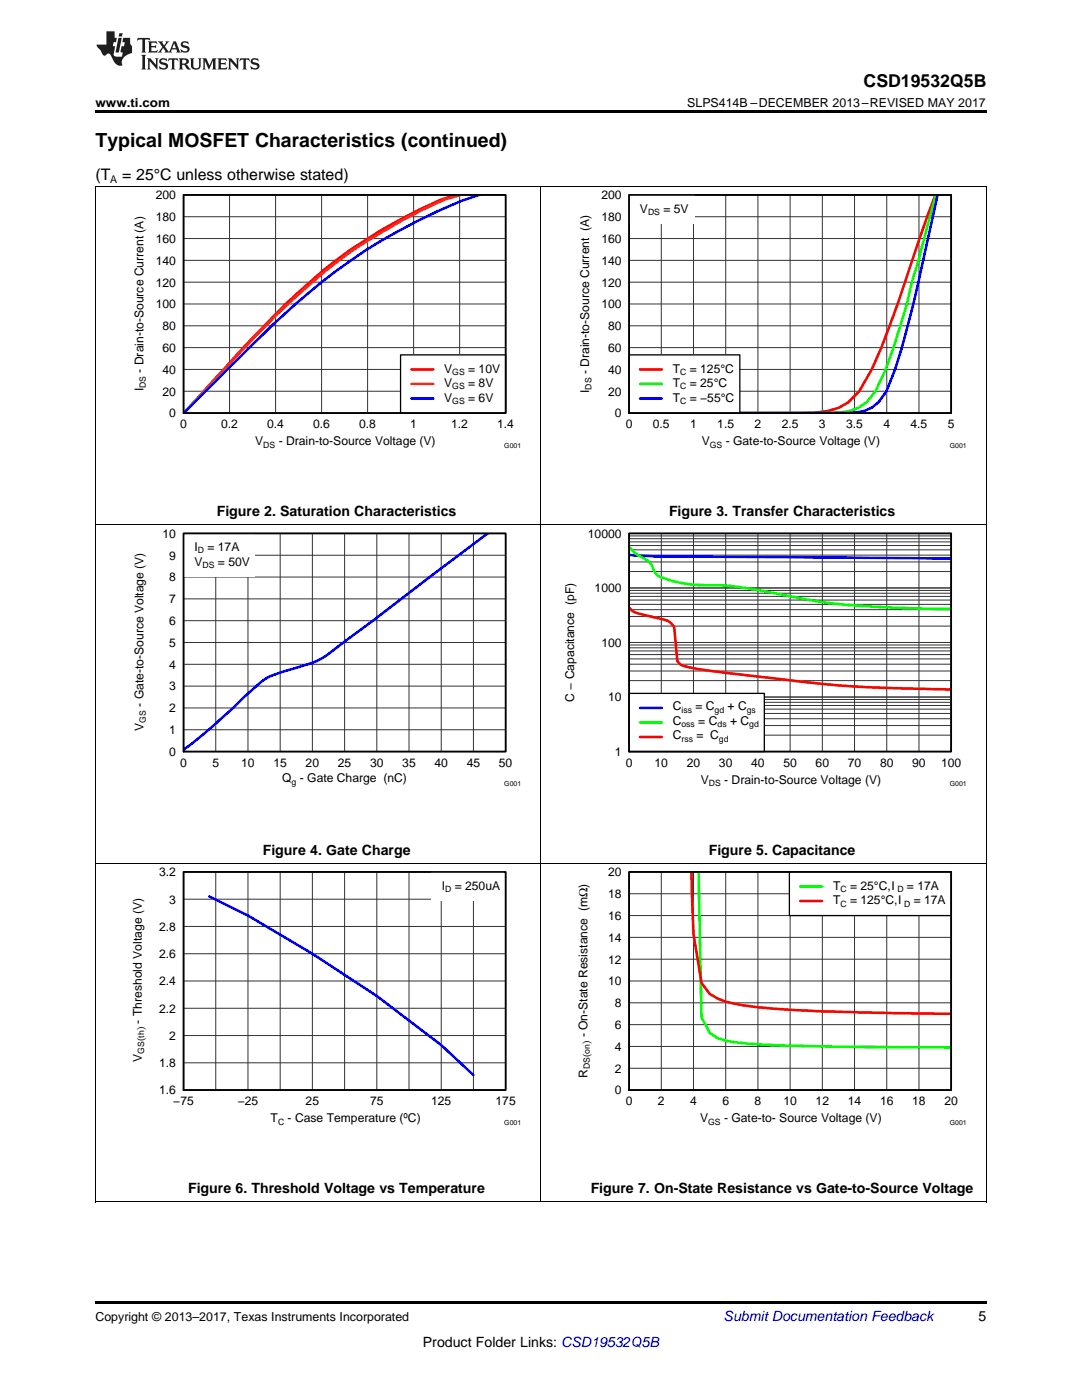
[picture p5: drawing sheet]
<svg xmlns="http://www.w3.org/2000/svg" width="216mm" height="279mm" viewBox="0 0 216 279" stroke-linecap="round" stroke-linejoin="round" font-family="sans-serif">
<path d="M19 239.9h.2zM196.7 239.9h.1zM19 259.7h177.8v.5h-177.8z" fill="#000"/>
<path d="M19.1 172.4v67.5M107.9 172.4v67.5M196.8 172.4v67.5M19 239.9h177.8" fill="none" stroke="#000" stroke-width=".2"/>
<path d="M36.6 174h64.3v43.5h-64.3z" fill="none" stroke="#000" stroke-width=".26"/>
<g fill="none" stroke="#333" stroke-width=".2">
<path d="M36.6 174h64.3v43.5h-64.3zM36.6 179.5h64.3M43.1 174v43.5M49.5 174v43.5M55.9 174v43.5M62.3 174v43.5M68.8 174v43.5M75.2 174v43.5M81.6 174v43.5M88 174v43.5M94.5 174v43.5M36.6 195.8h64.3"/>
<path d="M36.6 190.3h64.3M36.6 184.9h64.3M36.6 212.1h64.3M36.6 206.7h64.3M36.6 201.2h64.3"/>
</g>
<path d="M41.8 178.9l7.7 3.8 12.8 7.6 12.9 8.5 12.8 9.8 6.5 6" fill="none" stroke="#00f" stroke-width=".52"/>
<path d="M86 174h14.9v5.8h-14.9z" fill="#fff"/>
<path d="M36.6 174h64.3v43.5h-64.3z" fill="none" stroke="#000" stroke-width=".35"/>
<path d="M125.5 174h64.3v43.5h-64.3z" fill="none" stroke="#000" stroke-width=".26"/>
<g fill="none" stroke="#333" stroke-width=".2">
<path d="M125.5 174h64.3v43.5h-64.3zM125.5 178.4h64.3M132 174v43.5M138.4 174v43.5M144.8 174v43.5M151.2 174v43.5M157.7 174v43.5M164.1 174v43.5M170.5 174v43.5M176.9 174v43.5M183.4 174v43.5M125.5 195.8h64.3"/>
<path d="M125.5 191.4h64.3M125.5 187.1h64.3M125.5 182.7h64.3M125.5 213.2h64.3M125.5 208.8h64.3M125.5 204.5h64.3M125.5 200.1h64.3"/>
</g>
<path d="M139.4 174l.6 29 1.6 3.1 1.6 1.1a37.9 37.9 0 0 0 9.6 1.3l14.5 .4 22.5 .1" fill="none" stroke="#0f0" stroke-width=".52"/>
<path d="M138 174l.4 12.4 1.6 9.8 1.6 2.1a14.3 14.3 0 0 0 6.4 2.3 249.2 249.2 0 0 0 27.3 1.5l14.5 .2" fill="none" stroke="#f00" stroke-width=".52"/>
<path d="M157.5 174h32.3v8.7h-32.3z" fill="#fff"/>
<path d="M36.6 106.5h64.3v43.5h-64.3zM157.5 174h32.3v8.7h-32.3z" fill="none" stroke="#000" stroke-width=".26"/>
<path d="M159.7 176.9h4.3" fill="none" stroke="#0f0" stroke-width=".52"/>
<path d="M159.7 179.8h4.3" fill="none" stroke="#f00" stroke-width=".52"/>
<path d="M125.5 174h64.3v43.5h-64.3z" fill="none" stroke="#000" stroke-width=".35"/>
<path d="M19.1 104.8v67.6M107.9 104.8v67.6M196.8 104.8v67.6M19 172.3h177.8" fill="none" stroke="#000" stroke-width=".2"/>
<g fill="none" stroke="#333" stroke-width=".2">
<path d="M36.6 106.5h64.3v43.5h-64.3zM36.6 119.5h64.3M36.6 115.2h64.3M36.6 110.8h64.3M43.1 106.5v43.5M49.5 106.5v43.5M55.9 106.5v43.5M62.3 106.5v43.5M68.8 106.5v43.5M75.2 106.5v43.5M81.6 106.5v43.5M88 106.5v43.5"/>
<path d="M94.5 106.5v43.5M36.6 136.9h64.3M36.6 132.6h64.3M36.6 128.2h64.3M36.6 123.9h64.3M36.6 145.6h64.3M36.6 141.3h64.3"/>
</g>
<path d="M97.4 106.4l-32.1 24.3-2.2 1.3-3.9 1.2a23.2 23.2 0 0 0-5.9 2l-1.1 .8-3.5 3.1a110.9 110.9 0 0 1-11.2 9.9l-.8 .6" fill="none" stroke="#00f" stroke-width=".52"/>
<path d="M36.6 106.5h14.4v8.7h-14.4z" fill="#fff"/>
<path d="M36.6 106.5h64.3v43.5h-64.3z" fill="none" stroke="#000" stroke-width=".35"/>
<path d="M125.5 106.5h64.3v43.5h-64.3z" fill="none" stroke="#000" stroke-width=".26"/>
<g fill="none" stroke="#333" stroke-width=".2">
<path d="M125.5 106.5h64.3v43.5h-64.3zM125.5 119.8h64.3M125.5 119h64.3M125.5 118.4h64.3M125.5 117.8h64.3M125.5 117.3h64.3M125.5 114.1h64.3M125.5 112.1h64.3M125.5 110.8h64.3M125.5 109.7h64.3M125.5 108.9h64.3M125.5 108.1h64.3"/>
<path d="M125.5 107.5h64.3M125.5 107h64.3M132 106.5v43.5M138.4 106.5v43.5M144.8 106.5v43.5M151.2 106.5v43.5M157.7 106.5v43.5M164.1 106.5v43.5M170.5 106.5v43.5M176.9 106.5v43.5M183.4 106.5v43.5M125.5 139.6h64.3"/>
<path d="M125.5 139.1h64.3M125.5 135.8h64.3M125.5 133.9h64.3M125.5 132.6h64.3M125.5 131.5h64.3M125.5 130.6h64.3M125.5 129.9h64.3M125.5 129.3h64.3M125.5 128.7h64.3M125.5 128.2h64.3M125.5 124.9h64.3M125.5 123h64.3"/>
<path d="M125.5 121.7h64.3M125.5 120.6h64.3M125.5 146.7h64.3M125.5 144.8h64.3M125.5 143.4h64.3M125.5 142.4h64.3M125.5 141.5h64.3M125.5 140.8h64.3M125.5 140.2h64.3"/>
</g>
<path d="M125.5 110.7a357.5 357.5 0 0 0 21.9 .4l42.4 .3" fill="none" stroke="#00f" stroke-width=".52"/>
<path d="M125.5 109.1a10.1 10.1 0 0 0 3.9 2.8l.6 .8a2.94 2.94 0 0 0 2.6 2.7l.6 .2a23.3 23.3 0 0 0 7.8 1.2h2.5a125.8 125.8 0 0 1 16.1 2.6 147.6 147.6 0 0 0 24.4 2l5.8 .1" fill="none" stroke="#0f0" stroke-width=".52"/>
<path d="M125.5 121.2a3.7 3.7 0 0 0 2.6 1.4l3.2 .8a6.2 6.2 0 0 1 2.6 .9l.6 .8 .7 6.9a4 4 0 0 0 2.5 1.2l7.7 1.2 21.9 2.4 9 .5 13.5 .3" fill="none" stroke="#f00" stroke-width=".52"/>
<path d="M125.5 138.4h27v11.6h-27z" fill="#fff"/>
<path d="M36.6 38.9h64.3v43.5h-64.3zM125.5 138.4h27v11.6h-27z" fill="none" stroke="#000" stroke-width=".26"/>
<path d="M95.8 38.8a99.8 99.8 0 0 0-19.9 9.3 140.3 140.3 0 0 0-26.2 21.4l-13.1 12.9M127.7 141.3h4.4" fill="none" stroke="#00f" stroke-width=".52"/>
<path d="M127.7 144.2h4.4" fill="none" stroke="#0f0" stroke-width=".52"/>
<path d="M91.3 38.8l-3.3 1a98.6 98.6 0 0 0-33 22.9 448.5 448.5 0 0 0-16.5 17.9l-1.9 1.8M127.7 147.1h4.4" fill="none" stroke="#f00" stroke-width=".52"/>
<path d="M125.5 106.5h64.3v43.5h-64.3z" fill="none" stroke="#000" stroke-width=".35"/>
<path d="M19.1 37.2v67.6M107.9 37.2v67.6M196.8 37.2v67.6M19 104.8h177.8" fill="none" stroke="#000" stroke-width=".2"/>
<g fill="none" stroke="#333" stroke-width=".2">
<path d="M36.6 38.9h64.3v43.5h-64.3zM45.8 38.9v43.5M55 38.9v43.5M64.2 38.9v43.5M73.3 38.9v43.5M82.5 38.9v43.5M91.7 38.9v43.5M36.6 56.3h64.3M36.6 52h64.3M36.6 47.6h64.3M36.6 43.3h64.3M36.6 78.1h64.3"/>
<path d="M36.6 73.7h64.3M36.6 69.4h64.3M36.6 65h64.3M36.6 60.7h64.3"/>
</g>
<path d="M92.1 38.8l-3.4 1.1a102.4 102.4 0 0 0-28.7 18.5 250.8 250.8 0 0 0-17.4 17.7l-6 6.3" fill="none" stroke="#ee7600" stroke-width=".52"/>
<path d="M79.9 70.8h21v11.6h-21z" fill="#fff"/>
<path d="M125.5 38.9h64.3v43.5h-64.3zM79.9 70.8h21v11.6h-21z" fill="none" stroke="#000" stroke-width=".26"/>
<path d="M186.6 38.9l-4.6 13.1a211.3 211.3 0 0 1-8.1 21.7l-2.4 4.4a10.5 10.5 0 0 1-9 4.2l-37 .1M82.1 73.7h4.4" fill="none" stroke="#f00" stroke-width=".52"/>
<path d="M82.1 76.6h4.4" fill="none" stroke="#ee7600" stroke-width=".52"/>
<path d="M187.1 38.9l-2.9 13.1a217.2 217.2 0 0 1-5.6 21.7l-1.7 4.4a7.6 7.6 0 0 1-7.5 4.3h-43.9M82.1 79.5h4.4" fill="none" stroke="#00f" stroke-width=".52"/>
<path d="M36.6 38.9h64.3v43.5h-64.3z" fill="none" stroke="#000" stroke-width=".35"/>
<g fill="none" stroke="#333" stroke-width=".2">
<path d="M125.5 38.9h64.3v43.5h-64.3zM132 38.9v43.5M138.4 38.9v43.5M144.8 38.9v43.5M151.2 38.9v43.5M157.7 38.9v43.5M164.1 38.9v43.5M170.5 38.9v43.5M176.9 38.9v43.5M183.4 38.9v43.5M125.5 56.3h64.3M125.5 52h64.3"/>
<path d="M125.5 47.6h64.3M125.5 43.3h64.3M125.5 78.1h64.3M125.5 73.7h64.3M125.5 69.4h64.3M125.5 65h64.3M125.5 60.7h64.3"/>
</g>
<path d="M186.7 38.9l-3.4 13.1-1.4 4.3a140.6 140.6 0 0 1-5.2 17.4l-2 4.4a9.2 9.2 0 0 1-8.7 4.3h-40.5" fill="none" stroke="#0f0" stroke-width=".52"/>
<path d="M125.5 70.8h22.1v11.6h-22.1z" fill="#fff"/>
<path d="M125.5 70.8h22.1v11.6h-22.1z" fill="none" stroke="#000" stroke-width=".26"/>
<path d="M127.7 73.7h4.4" fill="none" stroke="#f00" stroke-width=".52"/>
<path d="M127.7 76.6h4.4" fill="none" stroke="#0f0" stroke-width=".52"/>
<path d="M127.7 79.5h4.4" fill="none" stroke="#00f" stroke-width=".52"/>
<path d="M125.5 38.9h13v5.8h-13z" fill="#fff"/>
<path d="M125.5 38.9h64.3v43.5h-64.3z" fill="none" stroke="#000" stroke-width=".35"/>
<path d="M19 37.2h177.8" fill="none" stroke="#000" stroke-width=".2"/>
<path d="M19 22h177.8v.5h-177.8z" fill="#000"/>
<g fill="#231f20">
<path d="M27.5 7.6l-.1 .5 .4-.2h.6v.1v2.1l-.2 .4h1l-.3-.4v-2.1l.1-.1h.5l.5 .2-.2-.5zM29.5 8.3l.2 .3v1.5l-.2 .4h1.8l.2-.6a1.04 1.04 0 0 1-1.3 .2v-.7h.6l.3 .2v-.6l-.3 .2h-.6v-.6l.8-.1 .4 .3-.2-.5zM31.5 8.3l.9 1.1-.9 1.1h.8l-.2-.2 .5-.7 .4 .7-.2 .2h1.5l-.1-.2 .1-.4h.9l.1 .4-.2 .2h1l-.3-.3-.7-1.9h-.5l-.9 2-.8-1 .9-1h-.8l.1 .3-.3 .5-.4-.6 .2-.2zM34.7 8.6l.4 1h-.7zM36.3 8.4a.63 .63 0 0 0-.2 .7 .63 .63 0 0 0 .6 .4l.6 .2 .1 .2a.75 .75 0 0 1-.7 .4 .75 .75 0 0 1-.6-.5l.1 .7 .1-.1a1.11 1.11 0 0 0 1.5-.6 1.13 1.13 0 0 0-1.2-.8l-.1-.4a1.04 1.04 0 0 1 1.2 .2l-.2-.5-.1 .1-.5-.2zM28.2 10.9l.2 .4v2.2l-.2 .4h1l-.3-.4v-2.2l.3-.4zM29.3 11.6l.3 .4v1.5l-.3 .4h.8l-.2-.4v-1.3l1.5 1.7v-1.9l.2-.4h-.7l.2 .4v.9l-1.1-1.3zM32 11.8a.62 .62 0 0 0-.2 .7 .62 .62 0 0 0 .6 .4l.6 .1 .1 .3a.76 .76 0 0 1-.7 .3 .76 .76 0 0 1-.6-.4l.1 .7 .1-.1a1.11 1.11 0 0 0 1.5-.6 1.13 1.13 0 0 0-1.2-.8l-.1-.4a1.04 1.04 0 0 1 1.2 .2l-.2-.6-.1 .1-.5-.1zM33.7 11.6l-.2 .6a.61 .61 0 0 1 .8-.3v1.6l-.2 .4h.9l-.2-.4v-1.6a.63 .63 0 0 1 .8 .3l-.2-.6zM35.6 11.6l.3 .4v1.5l-.3 .4h1l-.2-.2v-.8l.5 .2a.76 .76 0 0 0 1.2 .7l-1-1a.58 .58 0 0 0 .6-.5 .58 .58 0 0 0-.5-.6zM36.4 11.9h.1a.45 .45 0 0 1 .5 .1 .45 .45 0 0 1 .1 .5l-.7 .2zM37.9 11.6l.2 .2a2.17 2.17 0 0 0 .3 1.9 .99 .99 0 0 0 1.6-.6v-1.1l.2-.4h-.7l.2 .2a1.92 1.92 0 0 1-.2 1.8 .6 .6 0 0 1-.9-.5v-1.1l.2-.4zM40.4 11.6l.2 .4v1.5l-.2 .4h.7l-.2-.4v-1.4l.8 1.8 .8-1.8v1.4l-.2 .4h.9l-.2-.4v-1.5l.2-.4h-.8l-.6 1.5-.6-1.5zM43.4 11.6l.2 .4v1.5l-.2 .4h1.8l.2-.6a1.04 1.04 0 0 1-1.3 .1v-.6h.5l.4 .2v-.6l-.4 .2h-.5v-.7h.8l.3 .3-.1-.6zM45.5 11.6l.2 .4v1.5l-.2 .4h.7l-.2-.4v-1.3l1.5 1.7v-1.9l.2-.4h-.7l.2 .4v.9l-1.1-1.3zM47.9 11.6l-.1 .6a.61 .61 0 0 1 .8-.3v1.6l-.3 .4h1l-.3-.4 .1-1.6a.63 .63 0 0 1 .7 .3l-.1-.6zM50.2 11.8a.62 .62 0 0 0-.2 .7 .62 .62 0 0 0 .6 .4l.6 .1 .2 .3a.76 .76 0 0 1-.8 .3 .76 .76 0 0 1-.6-.4l.1 .7 .2-.1a1.11 1.11 0 0 0 1.5-.6 1.13 1.13 0 0 0-1.3-.8l-.1-.4a1.04 1.04 0 0 1 1.2 .2l-.1-.6-.2 .1-.5-.1z"/>
<path d="M21.2 6.3v2.6h-1.9l.1 .4 .7 .9a.91 .91 0 0 0 1 .8 .56 .56 0 0 1 .5-.3 .56 .56 0 0 1 .5 .3l.4 .8a1.53 1.53 0 0 0 1.9 1.2 1.54 1.54 0 0 1 1-2.1l.9-.3v-1.4a1.52 1.52 0 0 1-.3-1.6h-1.4l-.2 .8h.5l-.2 .8h-.4l-.2 1v.2l.4 .1-.2 .8a1.93 1.93 0 0 1-1.6-.3l.3-1.8h-.5l.2-.8h.4l.2-.8h-.4v-1.3zM23.6 7.6l-.6 2.9h.7l.6-2.9zM23.8 6.6l-.1 .7h.6l.2-.7z"/>
</g>
<text font-size="3.9" x="19" y="29.3">Typical MOSFET Characteristics (continued)</text>
<text font-size="3.5" x="172.3" y="17.3">CSD19532Q5B</text>
<g font-size="3.2">
<text x="19" y="36">(T</text>
<text x="24.4" y="36">= 25°C unless otherwise stated)</text>
</g>
<g font-size="2.8">
<text x="43.3" y="103">Figure 2. Saturation Characteristics</text>
<text x="133.5" y="103">Figure 3. Transfer Characteristics</text>
<text x="52.4" y="170.6">Figure 4. Gate Charge</text>
<text x="141.4" y="170.6">Figure 5. Capacitance</text>
<text x="37.5" y="238.2">Figure 6. Threshold Voltage vs Temperature</text>
<text x="117.9" y="238.2">Figure 7. On-State Resistance vs Gate-to-Source Voltage</text>
<text x="195.3" y="263.6">5</text>
<text x="84.4" y="268.9">Product Folder Links: CSD19532Q5B</text>
</g>
<text font-size="2.8" fill="#0000c8" x="144.4" y="263.6">Submit Documentation Feedback</text>
<g font-size="2.5">
<text x="19" y="21.4">www.ti.com</text>
<text x="137.1" y="21.4">SLPS414B –DECEMBER 2013–REVISED MAY 2017</text>
<text x="19" y="263.6">Copyright © 2013–2017, Texas Instruments Incorporated</text>
</g>
<g font-size="2.4">
<text x="31.1" y="39.8">200</text>
<text x="120" y="39.8">200</text>
<text x="31.1" y="44.1">180</text>
<text x="120" y="44.1">180</text>
<text x="127.7" y="42.4">V</text>
<text x="132.4" y="42.4">= 5V</text>
<text x="31.1" y="52.8">140</text>
<text x="31.1" y="48.5">160</text>
<text x="120" y="52.8">140</text>
<text x="120" y="48.5">160</text>
<text x="31.1" y="57.2">120</text>
<text x="120" y="57.2">120</text>
<text x="31.1" y="61.5">100</text>
<text x="32.4" y="65.9">80</text>
<text x="120" y="61.5">100</text>
<text x="121.3" y="65.9">80</text>
<text x="32.4" y="70.2">60</text>
<text x="121.3" y="70.2">60</text>
<text x="28.7" y="74.4" transform="rotate(-90 28.7 74.4)">- Drain-to-Source Current (A)</text>
<text x="32.4" y="74.6">40</text>
<text x="88.6" y="74.4">V</text>
<text x="88.6" y="77.3">V</text>
<text x="93.4" y="74.4">= 10V</text>
<text x="93.4" y="77.3">= 8V</text>
<text x="117.6" y="74.7" transform="rotate(-90 117.6 74.7)">- Drain-to-Source Current (A)</text>
<text x="121.3" y="74.6">40</text>
<text x="134.2" y="74.4">T</text>
<text x="134.2" y="77.3">T</text>
<text x="137.6" y="74.4">= 125°C</text>
<text x="137.6" y="77.3">= 25°C</text>
<text x="28.7" y="78.1" transform="rotate(-90 28.7 78.1)">I</text>
<text x="32.4" y="79">20</text>
<text x="33.8" y="83.3">0</text>
<text x="88.6" y="80.2">V</text>
<text x="93.4" y="80.2">= 6V</text>
<text x="117.6" y="78.5" transform="rotate(-90 117.6 78.5)">I</text>
<text x="121.3" y="79">20</text>
<text x="122.7" y="83.3">0</text>
<text x="134.2" y="80.2">T</text>
<text x="137.6" y="80.2">= −55°C</text>
<text x="36" y="85.4">0</text>
<text x="44.1" y="85.4">0.2</text>
<text x="50.9" y="88.9">V</text>
<text x="53.3" y="85.4">0.4</text>
<text x="55.6" y="88.9">- Drain-to-Source Voltage (V)</text>
<text x="62.5" y="85.4">0.6</text>
<text x="71.7" y="85.4">0.8</text>
<text x="81.9" y="85.4">1</text>
<text x="90" y="85.4">1.2</text>
<text x="99.2" y="85.4">1.4</text>
<text x="124.9" y="85.4">0</text>
<text x="130.3" y="85.4">0.5</text>
<text x="137.7" y="85.4">1</text>
<text x="140" y="88.9">V</text>
<text x="143.1" y="85.4">1.5</text>
<text x="144.8" y="88.9">- Gate-to-Source Voltage (V)</text>
<text x="150.6" y="85.4">2</text>
<text x="156" y="85.4">2.5</text>
<text x="163.4" y="85.4">3</text>
<text x="168.8" y="85.4">3.5</text>
<text x="176.3" y="85.4">4</text>
<text x="181.7" y="85.4">4.5</text>
<text x="189.1" y="85.4">5</text>
<text x="32.4" y="107.3">10</text>
<text x="117.3" y="107.3">10000</text>
<text x="33.8" y="111.7">9</text>
<text x="38.8" y="110">I</text>
<text x="38.8" y="112.9">V</text>
<text x="41.4" y="110">= 17A</text>
<text x="43.5" y="112.9">= 50V</text>
<text x="33.8" y="116">8</text>
<text x="118.7" y="118.2">1000</text>
<text x="33.8" y="124.7">6</text>
<text x="33.8" y="120.4">7</text>
<text x="33.8" y="129.1">5</text>
<text x="120" y="129.1">100</text>
<text x="33.8" y="137.8">3</text>
<text x="33.8" y="133.4">4</text>
<text x="28.6" y="141.1" transform="rotate(-90 28.6 141.1)">- Gate-to-Source Voltage (V)</text>
<text x="33.8" y="142.2">2</text>
<text x="114.6" y="140.1" transform="rotate(-90 114.6 140.1)">C − Capacitance (pF)</text>
<text x="121.3" y="140">10</text>
<text x="134.2" y="141.8">C</text>
<text x="138.8" y="141.8">= C</text>
<text x="145.2" y="141.8">+ C</text>
<text x="28.6" y="145.9" transform="rotate(-90 28.6 145.9)">V</text>
<text x="33.8" y="146.5">1</text>
<text x="134.2" y="147.6">C</text>
<text x="134.2" y="144.7">C</text>
<text x="139" y="147.6">= C</text>
<text x="139.3" y="144.7">= C</text>
<text x="145.7" y="144.7">+ C</text>
<text x="33.8" y="150.9">0</text>
<text x="36" y="153">0</text>
<text x="42.4" y="153">5</text>
<text x="48.1" y="153">10</text>
<text x="54.6" y="153">15</text>
<text x="61" y="153">20</text>
<text x="67.4" y="153">25</text>
<text x="73.8" y="153">30</text>
<text x="80.3" y="153">35</text>
<text x="86.7" y="153">40</text>
<text x="93.1" y="153">45</text>
<text x="99.5" y="153">50</text>
<text x="122.7" y="150.9">1</text>
<text x="124.9" y="153">0</text>
<text x="130.6" y="153">10</text>
<text x="137" y="153">20</text>
<text x="143.5" y="153">30</text>
<text x="149.9" y="153">40</text>
<text x="156.3" y="153">50</text>
<text x="162.7" y="153">60</text>
<text x="169.2" y="153">70</text>
<text x="175.6" y="153">80</text>
<text x="182" y="153">90</text>
<text x="187.8" y="153">100</text>
<text x="56.3" y="156.1">Q - Gate Charge (nC)</text>
<text x="139.8" y="156.4">V</text>
<text x="144.5" y="156.4">- Drain-to-Source Voltage (V)</text>
<text x="31.8" y="174.9">3.2</text>
<text x="88.1" y="177.6">I</text>
<text x="90.7" y="177.6">= 250uA</text>
<text x="121.3" y="179.2">18</text>
<text x="121.3" y="174.9">20</text>
<text x="166.2" y="177.6">T</text>
<text x="169.6" y="177.6">= 25°C, I</text>
<text x="181" y="177.6">= 17A</text>
<text x="31.8" y="185.8">2.8</text>
<text x="33.8" y="180.3">3</text>
<text x="121.3" y="183.6">16</text>
<text x="166.2" y="180.5">T</text>
<text x="169.6" y="180.5">= 125°C, I</text>
<text x="182.3" y="180.5">= 17A</text>
<text x="31.8" y="191.2">2.6</text>
<text x="121.3" y="187.9">14</text>
<text x="31.8" y="196.7">2.4</text>
<text x="121.3" y="196.7">10</text>
<text x="121.3" y="192.3">12</text>
<text x="31.8" y="202.1">2.2</text>
<text x="122.7" y="201">8</text>
<text x="28.3" y="204.3" transform="rotate(-90 28.3 204.3)">- Threshold Voltage (V)</text>
<text x="33.8" y="207.5">2</text>
<text x="117.2" y="207" transform="rotate(-90 117.2 207)">- On-State Resistance (mΩ)</text>
<text x="122.7" y="209.7">4</text>
<text x="122.7" y="205.4">6</text>
<text x="28.3" y="211.9" transform="rotate(-90 28.3 211.9)">V</text>
<text x="31.8" y="213">1.8</text>
<text x="117.2" y="215.2" transform="rotate(-90 117.2 215.2)">R</text>
<text x="122.7" y="214.1">2</text>
<text x="31.8" y="218.4">1.6</text>
<text x="34.6" y="220.5">−75</text>
<text x="47.4" y="220.5">−25</text>
<text x="61" y="220.5">25</text>
<text x="73.8" y="220.5">75</text>
<text x="86" y="220.5">125</text>
<text x="98.9" y="220.5">175</text>
<text x="122.7" y="218.4">0</text>
<text x="124.9" y="220.5">0</text>
<text x="131.3" y="220.5">2</text>
<text x="137.7" y="220.5">4</text>
<text x="144.1" y="220.5">6</text>
<text x="150.6" y="220.5">8</text>
<text x="156.3" y="220.5">10</text>
<text x="162.7" y="220.5">12</text>
<text x="169.2" y="220.5">14</text>
<text x="175.6" y="220.5">16</text>
<text x="182" y="220.5">18</text>
<text x="188.4" y="220.5">20</text>
<text x="54" y="224">T</text>
<text x="57.4" y="224">- Case Temperature (ºC)</text>
<text x="139.7" y="224">V</text>
<text x="144.5" y="224">- Gate-to- Source Voltage (V)</text>
</g>
<g font-size="2.1">
<text x="22" y="36.6">A</text>
<text x="28.8" y="207.8" transform="rotate(-90 28.8 207.8)">( )</text>
<text x="117.7" y="208.4" transform="rotate(-90 117.7 208.4)">)</text>
<text x="117.7" y="211" transform="rotate(-90 117.7 211)">(</text>
</g>
<g font-size="1.7">
<text x="129.3" y="42.9">DS</text>
<text x="29.1" y="77.4" transform="rotate(-90 29.1 77.4)">DS</text>
<text x="90.2" y="74.8">GS</text>
<text x="90.2" y="77.7">GS</text>
<text x="118" y="77.8" transform="rotate(-90 118 77.8)">DS</text>
<text x="135.7" y="74.8">C</text>
<text x="135.7" y="77.7">C</text>
<text x="90.2" y="80.6">GS</text>
<text x="135.7" y="80.6">C</text>
<text x="52.5" y="89.3">DS</text>
<text x="141.6" y="89.3">GS</text>
<text x="39.5" y="110.4">D</text>
<text x="40.4" y="113.3">DS</text>
<text x="136" y="142.2">iss</text>
<text x="142.6" y="142.2">gd</text>
<text x="149" y="142.2">gs</text>
<text x="29.1" y="144.2" transform="rotate(-90 29.1 144.2)">GS</text>
<text x="136" y="148">rss</text>
<text x="136" y="145.1">oss</text>
<text x="143.2" y="145.1">ds</text>
<text x="143.5" y="148">gd</text>
<text x="149.5" y="145.1">gd</text>
<text x="58.2" y="156.6">g</text>
<text x="141.4" y="156.9">DS</text>
<text x="88.8" y="178">D</text>
<text x="167.7" y="178">C</text>
<text x="179.1" y="178">D</text>
<text x="167.7" y="180.9">C</text>
<text x="180.4" y="180.9">D</text>
<text x="28.8" y="210.3" transform="rotate(-90 28.8 210.3)">GS th</text>
<text x="117.7" y="213.4" transform="rotate(-90 117.7 213.4)">DS on</text>
<text x="55.5" y="224.5">C</text>
<text x="141.3" y="224.4">GS</text>
</g>
<g font-size="1.4">
<text x="100.6" y="89.3">G001</text>
<text x="189.5" y="89.3">G001</text>
<text x="100.6" y="156.9">G001</text>
<text x="189.5" y="156.9">G001</text>
<text x="100.6" y="224.5">G001</text>
<text x="189.5" y="224.5">G001</text>
</g>
</svg>
